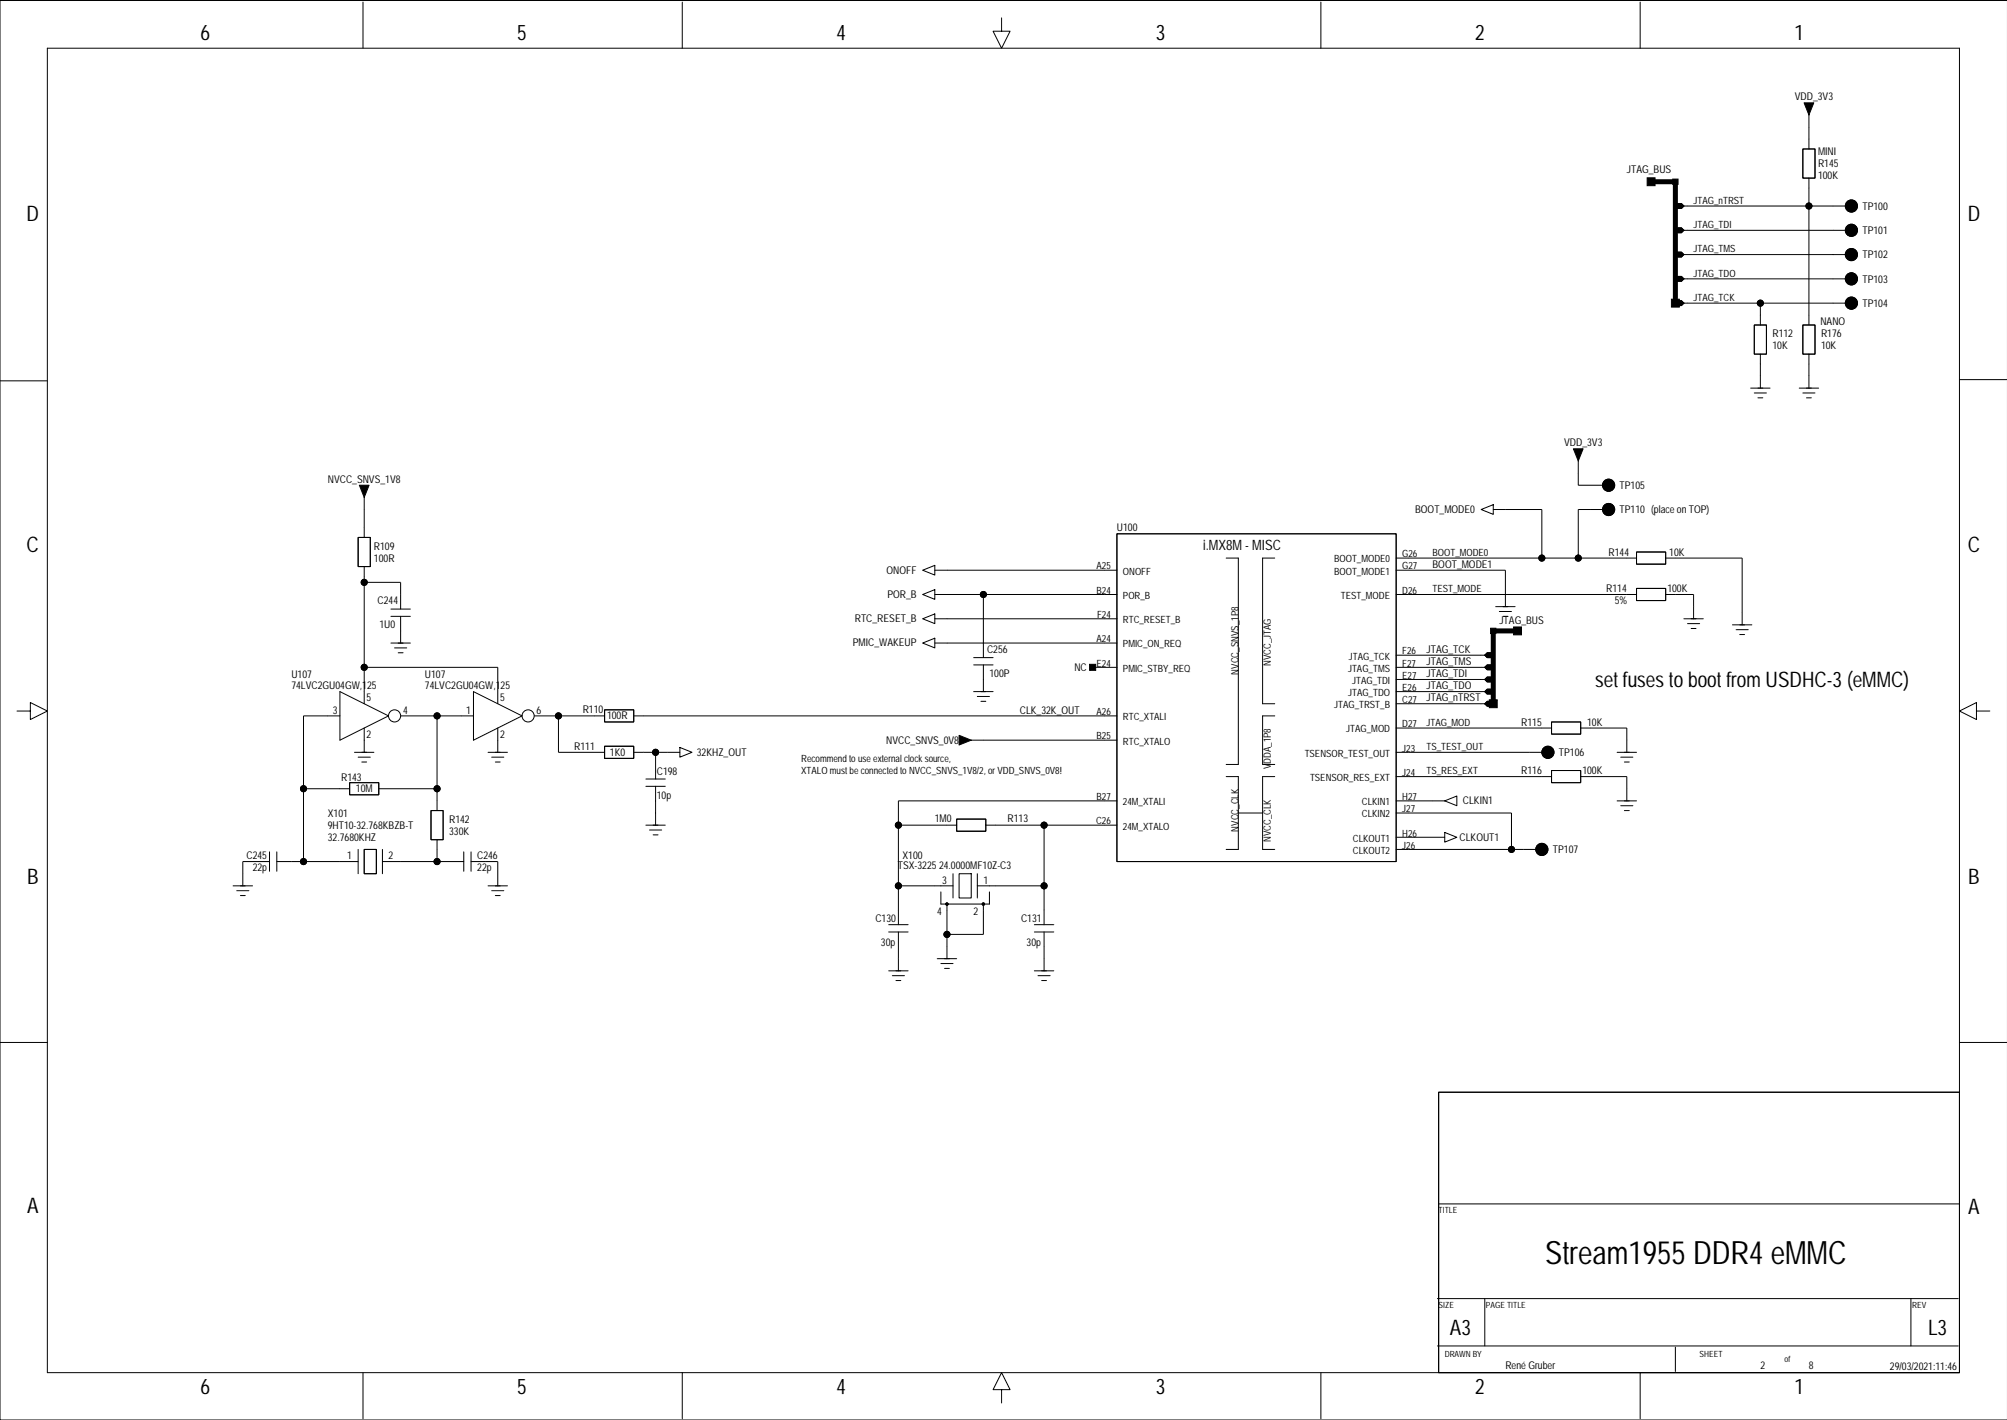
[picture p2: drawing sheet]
<svg xmlns="http://www.w3.org/2000/svg" width="420mm" height="297mm" viewBox="0 0 420 297" stroke-linecap="round" stroke-linejoin="round" font-family="sans-serif">
<g fill="none" stroke="#000" stroke-width=".21">
<path d="M9.9 10.1h400v277h-400zM75.9 .4v9.7M142.7 .4v9.7M209.5 3.7v2.8h1.8l-1.8 3.6-1.8-3.6h1.8M276.3 .4v9.7M343.1 .4v9.7M419.9 .1h-419.9v296.9h419.9M377.1 31.2h2.5v6.1h-2.5zM378.4 24.1v7.1M378.4 37.3v30.7M350.4 53.3l.5-.6h.8l.5 .6-.5 .5h-.8zM350.9 57.8h.8l.5 .5-.5 .5h-.8l-.5-.5z"/>
<path d="M350.9 47.7h.8l.5 .5-.5 .5h-.8l-.5-.5zM350.9 42.6h.8l.5 .5-.5 .5h-.8l-.5-.5zM352.2 43.1h33.8M352.2 53.3h33.8M352.2 58.3h33.8M352.2 48.2h33.8M353 58.3h.1M353 53.3h.1M353 48.2h.1M353 43.1h.1M386 43.1h.1M386 48.2h.1"/>
<path d="M386 53.3h.1M386 58.3h.1M0 79.7h9.9M350.9 62.9h.8l.5 .5-.5 .5h-.8l-.5-.5zM352.2 63.4h33.8M353 63.4h.1M366.9 68h2.6v6.1h-2.6zM368.2 63.4v4.6M368.2 74.1v7.1M377.1 68h2.5v6.1h-2.5zM378.4 74.1v7.1M386 63.4h.1"/>
<path d="M409.9 79.4h9.9M330.1 96.4v5.1h5.1M366.2 81.2h4M366.9 82.2h2.6M367.7 83.2h1M376.3 81.2h4.1M377.1 82.2h2.5M377.9 83.2h1M74.9 112.4h2.6v6.1h-2.6zM76.2 104v8.4M76.2 118.5v28.7M193 119.3l2.5-1v2z"/>
<path d="M195.5 119.3h38.1M233.6 111.7h58.4v68.5h-58.4zM256.5 116.7h2.5v43.2h-2.5M266.6 116.7h-2.5v30.5h2.5M292 116.7h50.3M292 119.3h22.9v7.6M309.8 106.6l2.5-1v2zM312.3 106.6h10.2v10.1M335.2 106.6h.1M335.2 101.5h.1M335.2 106.6h-5.1v10.1M342.3 115.5h6.1v2.5h-6.1z"/>
<path d="M348.4 116.7h16v14M76.2 139.6h27.9v7.6M76.2 121.8h7.6v5.6M81.8 134.5h4M81.8 128.9h4M81.8 127.4h4M82.5 135.5h2.6M83.3 136.5h1M83.8 132h.1M83.8 128.9v5.6M193 124.4l2.5-1.1v2.1zM193 129.4l2.5-1v2.1z"/>
<path d="M193 134.5l2.5-1v2zM195.5 124.4h38.1M195.5 129.4h38.1M195.5 134.5h38.1M203.7 137.6h4M203.7 139.1h4M205.7 124.4v13.2M205.7 139.1v5.6M228.5 139.6h5.1M292 124.4h50.3M292 139.6h18.6M292 137.1h18.6"/>
<path d="M309.8 137.1h.1M309.8 139.6h.1M310.6 137.1l.5-.6h.7l.5 .6-.5 .5h-.7zM311.1 139.1h.7l.5 .5-.5 .5h-.7l-.5-.5zM312.9 126.9h4M313.6 127.9h2.6M314.4 128.9h1M342.3 123.1h6.1v2.5h-6.1zM348.4 124.4h5.8v5M352.2 129.4h4.1M353 130.5h2.5M353.7 131.5h1.1"/>
<path d="M362.4 130.7h4M363.1 131.7h2.6M363.9 132.7h1M3.6 148.7h2.7v-1.7l3.6 1.7-3.6 1.8v-1.8M71.1 149.8h-7.6v30.4M71.1 144.7l10.2 5.1-10.2 5zM74.2 157.4h4M74.9 158.4h2.6M75.7 159.4h1M76.2 154.8h.1M76.2 152.3v5.1M83.8 149.8h.1"/>
<path d="M83.8 149.8h15.2M91.4 149.8v19.8M99 144.7l10.2 5.1-10.2 5zM102.1 157.4h4M102.8 158.4h2.6M103.6 159.4h1M104.1 154.8h.1M104.1 152.3v5.1M111.7 149.8h.1M111.7 149.8h14.8M116.8 149.8v7.6h9.7M126.5 148.5h6.1v2.5h-6.1z"/>
<path d="M126.5 156.1h6.1v2.5h-6.1zM132.6 149.8h101M132.6 157.4h9.6M137.1 157.4v5.6M142.2 156.4l2.5 1-2.5 1zM203.2 154.8h30.4M203.7 144.7h4M204.4 145.7h2.6M205.2 146.7h1M205.7 142.1h.1M266.6 149.8h-2.5v10.1h2.5M292 147.2h18.6"/>
<path d="M292 142.1h18.6M292 152.3h32.5M292 144.7h18.6M292 157.4h30.5M309.8 147.2h.1M309.8 142.1h.1M309.8 144.7h.1M310.6 144.7l.5-.5h.7l.5 .5-.5 .5h-.7zM311.1 146.7h.7l.5 .5-.5 .5h-.7l-.5-.5zM311.1 141.6h.7l.5 .5-.5 .5h-.7l-.5-.5zM322.5 157.4h.1M324.5 151h6.1v2.6h-6.1z"/>
<path d="M330.6 152.3h9.7v5.1M338.3 157.4h4M339 158.4h2.6M339.8 159.4h1M413.4 148.7v-1.7l-3.5 1.7 3.5 1.8v-1.8h2.8M56.4 178.2v4.1M57.9 178.2v4.1M63.5 165h9.6M73.1 163.7h6.1v2.6h-6.1zM74.9 177.7v5.1M76.2 177.7h2.5v5.1h-2.5zM79.2 165h12.2"/>
<path d="M80 177.7v5.1M90.1 169.6h2.6v6.1h-2.6zM91.4 175.7v4.5M97 178.2v4.1M98.5 178.2v4.1M135.1 172.6h4.1M135.1 164.5h4.1M135.1 163h4.1M135.9 173.6h2.5M136.6 174.6h1M137.1 164.5v8.1M187.9 172.6h12.2"/>
<path d="M200.1 171.3h6.1v2.6h-6.1zM206.2 172.6h27.4M218.4 172.6v20.8M233.6 167.5h-45.7v25.9M256.5 162.4h2.5v15.3h-2.5M259 170.1h5.1M266.6 162.4h-2.5v15.3h2.5M292 162.4h32.5M292 177.7h29.2M292 170.1h24.2v7.6M292 167.5h10.2M292 175.1h10.2"/>
<path d="M302.2 167.5l2.5-1v2zM302.2 174.1l2.5 1-2.5 1.1zM321.2 177.7h.1M324.5 161.2h6.1v2.5h-6.1zM330.6 162.4h9.7v5.1M338.3 167.5h4M339 168.5h2.6M339.8 169.6h1M48.8 185.3h4M49.5 186.3h2.6M50.3 187.3h1M56.4 180.2h-5.6v5.1"/>
<path d="M57.9 180.2h17M80 180.2h17M98.5 180.2h5.6v5.1M102.1 185.3h4M102.8 186.3h2.6M103.6 187.3h1M185.9 195h4M185.9 193.4h4M187.9 195v8.1M187.9 185.3h11.4M196.8 186.6v2.5h10.2v-2.5M198.1 189.1v11.4"/>
<path d="M199.3 182.8v5M200.6 182.8h2.6v5h-2.6zM204.4 185.3h14M204.4 182.8v5M205.7 189.1v6.4h-7.6M216.4 195h4M216.4 193.4h4M218.4 195v8.1M0 218.1h9.9M185.9 203.1h4M186.6 204.1h2.6M187.4 205.1h1"/>
<path d="M196 200.5h4.1M196.8 201.6h2.5M197.6 202.6h1M216.4 203.1h4M217.1 204.1h2.6M217.9 205.1h1M409.9 218.1h9.9M300.9 228.5h109v58.6h-109zM300.9 251.8h109M300.7 271.6h108.9M310.6 271.6v9.9M399.7 271.6v9.9"/>
<path d="M75.9 287.1v9.7M142.7 287.1v9.7M209.5 290.7h1.8l-1.8-3.6-1.8 3.6h1.8v2.8M276.3 287.1v9.7M300.7 281.5h108.9M343.1 287.1v9.7M350.4 281.8v5.1"/>
<circle cx="378.4" cy="43.1" r=".63"/>
<circle cx="387.3" cy="48.2" r="1.27"/>
<circle cx="387.3" cy="53.3" r="1.27"/>
<circle cx="387.3" cy="43.1" r="1.27"/>
<circle cx="387.3" cy="58.3" r="1.27"/>
<circle cx="368.2" cy="63.4" r=".63"/>
<circle cx="387.3" cy="63.4" r="1.27"/>
<circle cx="322.5" cy="116.7" r=".63"/>
<circle cx="330.1" cy="116.7" r=".63"/>
<circle cx="336.5" cy="106.6" r="1.27"/>
<circle cx="336.5" cy="101.5" r="1.27"/>
<circle cx="76.2" cy="139.6" r=".63"/>
<circle cx="76.2" cy="121.8" r=".63"/>
<circle cx="205.7" cy="124.4" r=".63"/>
<circle cx="82.5" cy="149.8" r="1.27"/>
<circle cx="91.4" cy="149.8" r=".63"/>
<circle cx="110.5" cy="149.8" r="1.27"/>
<circle cx="116.8" cy="149.8" r=".63"/>
<circle cx="137.1" cy="157.4" r=".63"/>
<circle cx="323.8" cy="157.4" r="1.27"/>
<circle cx="63.5" cy="165" r=".63"/>
<circle cx="91.4" cy="165" r=".63"/>
<circle cx="187.9" cy="172.6" r=".63"/>
<circle cx="218.4" cy="172.6" r=".63"/>
<circle cx="316.2" cy="177.7" r=".63"/>
<circle cx="322.5" cy="177.7" r="1.27"/>
<circle cx="63.5" cy="180.2" r=".63"/>
<circle cx="91.4" cy="180.2" r=".63"/>
<circle cx="187.9" cy="185.3" r=".63"/>
<circle cx="198.1" cy="189.1" r=".25"/>
<circle cx="198.1" cy="195.5" r=".63"/>
<circle cx="205.7" cy="189.1" r=".25"/>
<circle cx="218.4" cy="185.3" r=".63"/>
</g>
<g fill="#000" stroke="#000" stroke-width=".21">
<path d="M344.5 37.2h1.7v1.6h-1.7z" fill-rule="evenodd"/>
<path d="M349.9 37.5h1.1v1.1h-1.1z" fill-rule="evenodd"/>
<path d="M377.4 21.5h2l-1 2.6z" fill-rule="evenodd"/>
<path d="M350.9 57.8h.8l.5 .5-.5 .5h-.8l-.5-.5z" fill-rule="evenodd"/>
<path d="M350.4 53.3l.5-.6h.8l.5 .6-.5 .5h-.8z" fill-rule="evenodd"/>
<path d="M350.9 47.7h.8l.5 .5-.5 .5h-.8l-.5-.5z" fill-rule="evenodd"/>
<path d="M350.9 42.6h.8l.5 .5-.5 .5h-.8l-.5-.5z" fill-rule="evenodd"/>
<path d="M349.6 62.6h1.7v1.6h-1.7z" fill-rule="evenodd"/>
<path d="M350.9 62.9h.8l.5 .5-.5 .5h-.8l-.5-.5z" fill-rule="evenodd"/>
<path d="M329.1 93.9h2l-1 2.5z" fill-rule="evenodd"/>
<path d="M75.2 101.5h2l-1 2.5z" fill-rule="evenodd"/>
<path d="M310.6 137.1l.5-.6h.7l.5 .6-.5 .5h-.7z" fill-rule="evenodd"/>
<path d="M311.1 139.1h.7l.5 .5-.5 .5h-.7l-.5-.5z" fill-rule="evenodd"/>
<path d="M311.8 131.4h1.1v1.1h-1.1z" fill-rule="evenodd"/>
<path d="M316.6 131.2h1.7v1.6h-1.7z" fill-rule="evenodd"/>
<path d="M200.6 153.8l2.6 1-2.6 1z" fill-rule="evenodd"/>
<path d="M227.9 139h1.3v1.2h-1.3z" fill-rule="evenodd"/>
<path d="M311.1 146.7h.7l.5 .5-.5 .5h-.7l-.5-.5z" fill-rule="evenodd"/>
<path d="M311.1 141.6h.7l.5 .5-.5 .5h-.7l-.5-.5z" fill-rule="evenodd"/>
<path d="M310.6 144.7l.5-.5h.7l.5 .5-.5 .5h-.7z" fill-rule="evenodd"/>
<path d="M311.5 146.4h1.7v1.6h-1.7z" fill-rule="evenodd"/>
<circle cx="378.4" cy="43.1" r=".63"/>
<circle cx="387.3" cy="48.2" r="1.27"/>
<circle cx="387.3" cy="53.3" r="1.27"/>
<circle cx="387.3" cy="43.1" r="1.27"/>
<circle cx="387.3" cy="58.3" r="1.27"/>
<circle cx="368.2" cy="63.4" r=".63"/>
<circle cx="387.3" cy="63.4" r="1.27"/>
<circle cx="322.5" cy="116.7" r=".63"/>
<circle cx="330.1" cy="116.7" r=".63"/>
<circle cx="336.5" cy="106.6" r="1.27"/>
<circle cx="336.5" cy="101.5" r="1.27"/>
<circle cx="76.2" cy="139.6" r=".63"/>
<circle cx="76.2" cy="121.8" r=".63"/>
<circle cx="205.7" cy="124.4" r=".63"/>
<circle cx="91.4" cy="149.8" r=".63"/>
<circle cx="116.8" cy="149.8" r=".63"/>
<circle cx="137.1" cy="157.4" r=".63"/>
<circle cx="323.8" cy="157.4" r="1.27"/>
<circle cx="63.5" cy="165" r=".63"/>
<circle cx="91.4" cy="165" r=".63"/>
<circle cx="187.9" cy="172.6" r=".63"/>
<circle cx="218.4" cy="172.6" r=".63"/>
<circle cx="316.2" cy="177.7" r=".63"/>
<circle cx="322.5" cy="177.7" r="1.27"/>
<circle cx="63.5" cy="180.2" r=".63"/>
<circle cx="91.4" cy="180.2" r=".63"/>
<circle cx="187.9" cy="185.3" r=".63"/>
<circle cx="198.1" cy="189.1" r=".25"/>
<circle cx="198.1" cy="195.5" r=".63"/>
<circle cx="205.7" cy="189.1" r=".25"/>
<circle cx="218.4" cy="185.3" r=".63"/>
</g>
<path d="M345.4 38h5v25.4M317.4 132h-5.1v15.2" fill="none" stroke="#000" stroke-width="1" stroke-linecap="butt"/>
<text font-size="6.7" x="323.2" y="264.3">Stream1955 DDR4 eMMC</text>
<g font-size="4.5">
<text x="41.9" y="8.4">6</text>
<text x="108.2" y="8.4">5</text>
<text x="175" y="8.4">4</text>
<text x="241.8" y="8.4">3</text>
<text x="308.6" y="8.4">2</text>
<text x="375.3" y="8.4">1</text>
<text x="5.6" y="46.2">D</text>
<text x="411.6" y="46.2">D</text>
<text x="5.6" y="115.5">C</text>
<text x="411.6" y="115.5">C</text>
<text x="333.7" y="143.7">set fuses to boot from USDHC-3 (eMMC)</text>
<text x="5.7" y="184.8">B</text>
<text x="411.7" y="184.8">B</text>
<text x="5.7" y="253.7">A</text>
<text x="411.7" y="253.9">A</text>
<text x="303.3" y="279.3">A3</text>
<text x="403.3" y="279.3">L3</text>
<text x="41.9" y="291.5">6</text>
<text x="108.2" y="291.5">5</text>
<text x="175" y="291.5">4</text>
<text x="241.8" y="291.5">3</text>
<text x="308.6" y="291.5">2</text>
<text x="375.3" y="291.5">1</text>
</g>
<text font-size="3" x="251.7" y="115.1">i.MX8M - MISC</text>
<g font-size="2.2">
<text x="375.4" y="21">VDD_3V3</text>
<text x="380.3" y="32.5">MINI</text>
<text x="380.3" y="35">R145</text>
<text x="340.3" y="36.3">JTAG_BUS</text>
<text x="380.3" y="37.5">100K</text>
<text x="389.6" y="43.9">TP100</text>
<text x="389.6" y="49">TP101</text>
<text x="389.6" y="54">TP102</text>
<text x="389.6" y="59.1">TP103</text>
<text x="389.6" y="64.2">TP104</text>
<text x="370.8" y="70.5">R112</text>
<text x="380.8" y="68">NANO</text>
<text x="380.9" y="70.5">R176</text>
<text x="370.8" y="73">10K</text>
<text x="380.9" y="73">10K</text>
<text x="327.2" y="93.3">VDD_3V3</text>
<text x="68.6" y="100.9">NVCC_SNVS_1V8</text>
<text x="296" y="107.3">BOOT_MODE0</text>
<text x="338.8" y="107.4">TP110 (place on TOP)</text>
<text x="338.8" y="102.3">TP105</text>
<text x="233.6" y="111.2">U100</text>
<text x="78.2" y="117.5">100R</text>
<text x="78.2" y="115">R109</text>
<text x="185.4" y="120">ONOFF</text>
<text x="299.7" y="118.8">BOOT_MODE1</text>
<text x="336.5" y="116.3">R144</text>
<text x="349.2" y="116.3">10K</text>
<text x="185.6" y="125.1">POR_B</text>
<text x="336" y="123.8">R114</text>
<text x="348.8" y="123.8">100K</text>
<text x="79" y="126.4">C244</text>
<text x="79.4" y="131.4">1U0</text>
<text x="178.8" y="130.1">RTC_RESET_B</text>
<text x="313.6" y="130.5">JTAG_BUS</text>
<text x="337.7" y="126.4">5%</text>
<text x="178.4" y="135.2">PMIC_WAKEUP</text>
<text x="206.5" y="136.5">C256</text>
<text x="298.4" y="136.6">JTAG_TCK</text>
<text x="60.9" y="141.9">U107</text>
<text x="88.9" y="141.9">U107</text>
<text x="207" y="141.6">100P</text>
<text x="224.7" y="140.4">NC</text>
<text x="298.4" y="141.6">JTAG_TDI</text>
<text x="298.4" y="139.1">JTAG_TMS</text>
<text x="60.9" y="144.2">74LVC2GU04GW,125</text>
<text x="69.6" y="149.3">3</text>
<text x="76.7" y="146.7">5</text>
<text x="84.3" y="149.3">4</text>
<text x="88.9" y="144.2">74LVC2GU04GW,125</text>
<text x="97.5" y="149.3">1</text>
<text x="104.6" y="146.7">5</text>
<text x="112.2" y="149.3">6</text>
<text x="121.9" y="149.2">R110</text>
<text x="213.3" y="149.3">CLK_32K_OUT</text>
<text x="298.4" y="146.7">JTAG_nTRST</text>
<text x="298.4" y="144.2">JTAG_TDO</text>
<text x="76.7" y="154.3">2</text>
<text x="104.6" y="154.3">2</text>
<text x="127" y="150.5">100R</text>
<text x="185.4" y="155.6">NVCC_SNVS_0V8</text>
<text x="318.2" y="151.8">R115</text>
<text x="332" y="151.8">10K</text>
<text x="120.1" y="156.8">R111</text>
<text x="127.6" y="158.1">1K0</text>
<text x="145.8" y="158.1">32KHZ_OUT</text>
<text x="318.2" y="161.9">R116</text>
<text x="326.1" y="158.2">TP106</text>
<text x="331" y="161.9">100K</text>
<text x="71.4" y="163.4">R143</text>
<text x="74.5" y="165.7">10M</text>
<text x="137.4" y="162.2">C198</text>
<text x="137.4" y="167">10p</text>
<text x="68.6" y="173.4">9HT10-32.768KBZB-T</text>
<text x="68.6" y="170.9">X101</text>
<text x="94" y="172.1">R142</text>
<text x="195.5" y="172">1M0</text>
<text x="210.8" y="172">R113</text>
<text x="306" y="168.2">CLKIN1</text>
<text x="51.6" y="179.7">C245</text>
<text x="68.6" y="175.9">32.7680KHZ</text>
<text x="72.6" y="179.7">1</text>
<text x="81.3" y="179.7">2</text>
<text x="94" y="174.7">330K</text>
<text x="99.8" y="179.7">C246</text>
<text x="188.8" y="179.7">X100</text>
<text x="305.3" y="175.9">CLKOUT1</text>
<text x="324.8" y="178.5">TP107</text>
<text x="52.9" y="182.2">22p</text>
<text x="99.8" y="182.2">22p</text>
<text x="187.8" y="181.8">TSX-3225 24.0000MF10Z-C3</text>
<text x="197.1" y="184.8">3</text>
<text x="205.7" y="184.8">1</text>
<text x="196" y="191.4">4</text>
<text x="203.7" y="191.4">2</text>
<text x="183.1" y="192.9">C130</text>
<text x="184.3" y="197.9">30p</text>
<text x="213.6" y="192.9">C131</text>
<text x="214.7" y="197.9">30p</text>
<text x="314.9" y="286.4">René Gruber</text>
<text x="368.2" y="286.4">2</text>
<text x="378.4" y="286.4">8</text>
<text x="395.3" y="286.6">29/03/2021:11:46</text>
</g>
<g font-size="2.1">
<text x="354.2" y="47.7">JTAG_TDI</text>
<text x="354.2" y="42.6">JTAG_nTRST</text>
<text x="354.2" y="52.8">JTAG_TMS</text>
<text x="354.2" y="57.9">JTAG_TDO</text>
<text x="354.2" y="63">JTAG_TCK</text>
<text x="229.4" y="119.1">A25</text>
<text x="279.1" y="117.7">BOOT_MODE0</text>
<text x="293.3" y="116.6">G26</text>
<text x="293.3" y="119.1">G27</text>
<text x="299.7" y="116.3">BOOT_MODE0</text>
<text x="229.4" y="124.2">B24</text>
<text x="234.9" y="120.2">ONOFF</text>
<text x="234.9" y="125.3">POR_B</text>
<text x="279.1" y="120.2">BOOT_MODE1</text>
<text x="280.5" y="125.3">TEST_MODE</text>
<text x="293.3" y="124.2">D26</text>
<text x="299.7" y="123.9">TEST_MODE</text>
<text x="229.5" y="129.3">F24</text>
<text x="234.9" y="130.3">RTC_RESET_B</text>
<text x="229.4" y="134.4">A24</text>
<text x="234.9" y="135.4">PMIC_ON_REQ</text>
<text x="282.2" y="138">JTAG_TCK</text>
<text x="293.3" y="136.9">F26</text>
<text x="229.4" y="139.4">E24</text>
<text x="234.9" y="140.5">PMIC_STBY_REQ</text>
<text x="259.1" y="141.1" transform="rotate(-90 259.1 141.1)">NVCC_SNVS_1P8</text>
<text x="265.8" y="139.3" transform="rotate(-90 265.8 139.3)">NVCC_JTAG</text>
<text x="282" y="140.5">JTAG_TMS</text>
<text x="282.8" y="143">JTAG_TDI</text>
<text x="293.3" y="142">E27</text>
<text x="293.3" y="139.4">F27</text>
<text x="229.4" y="149.6">A26</text>
<text x="279.1" y="148.1">JTAG_TRST_B</text>
<text x="282" y="145.6">JTAG_TDO</text>
<text x="293.3" y="147.1">C27</text>
<text x="293.3" y="144.5">E26</text>
<text x="229.4" y="154.7">B25</text>
<text x="234.9" y="150.7">RTC_XTALI</text>
<text x="234.9" y="155.7">RTC_XTALO</text>
<text x="281.6" y="153.2">JTAG_MOD</text>
<text x="293.3" y="152.1">D27</text>
<text x="298.4" y="151.8">JTAG_MOD</text>
<text x="167.6" y="162">XTALO must be connected to NVCC_SNVS_1V8/2, or VDD_SNVS_0V8!</text>
<text x="167.6" y="159.5">Recommend to use external clock source,</text>
<text x="265.8" y="160.9" transform="rotate(-90 265.8 160.9)">VDDA_1P8</text>
<text x="272.9" y="158.3">TSENSOR_TEST_OUT</text>
<text x="293.3" y="157.2">J23</text>
<text x="298.4" y="156.9">TS_TEST_OUT</text>
<text x="298.4" y="162">TS_RES_EXT</text>
<text x="229.4" y="167.4">B27</text>
<text x="274" y="163.4">TSENSOR_RES_EXT</text>
<text x="293.3" y="167.4">H27</text>
<text x="293.3" y="162.3">J24</text>
<text x="229.3" y="172.4">C26</text>
<text x="234.9" y="168.4">24M_XTALI</text>
<text x="234.9" y="173.5">24M_XTALO</text>
<text x="259.1" y="174" transform="rotate(-90 259.1 174)">NVCC_CLK</text>
<text x="284.9" y="171">CLKIN2</text>
<text x="284.9" y="168.4">CLKIN1</text>
<text x="293.3" y="169.9">J27</text>
<text x="265.8" y="176.2" transform="rotate(-90 265.8 176.2)">NVCC_CLK</text>
<text x="283" y="178.6">CLKOUT2</text>
<text x="283" y="176.1">CLKOUT1</text>
<text x="293.3" y="175">H26</text>
<text x="293.3" y="177.5">J26</text>
</g>
<g font-size="1.8">
<text x="300.9" y="253.7">TITLE</text>
<text x="300.9" y="273.5">SIZE</text>
<text x="310.8" y="273.5">PAGE TITLE</text>
<text x="400" y="273.5">REV</text>
<text x="302.2" y="284">DRAWN BY</text>
<text x="355.5" y="284">SHEET</text>
<text x="373.3" y="284.9">of</text>
</g>
</svg>
